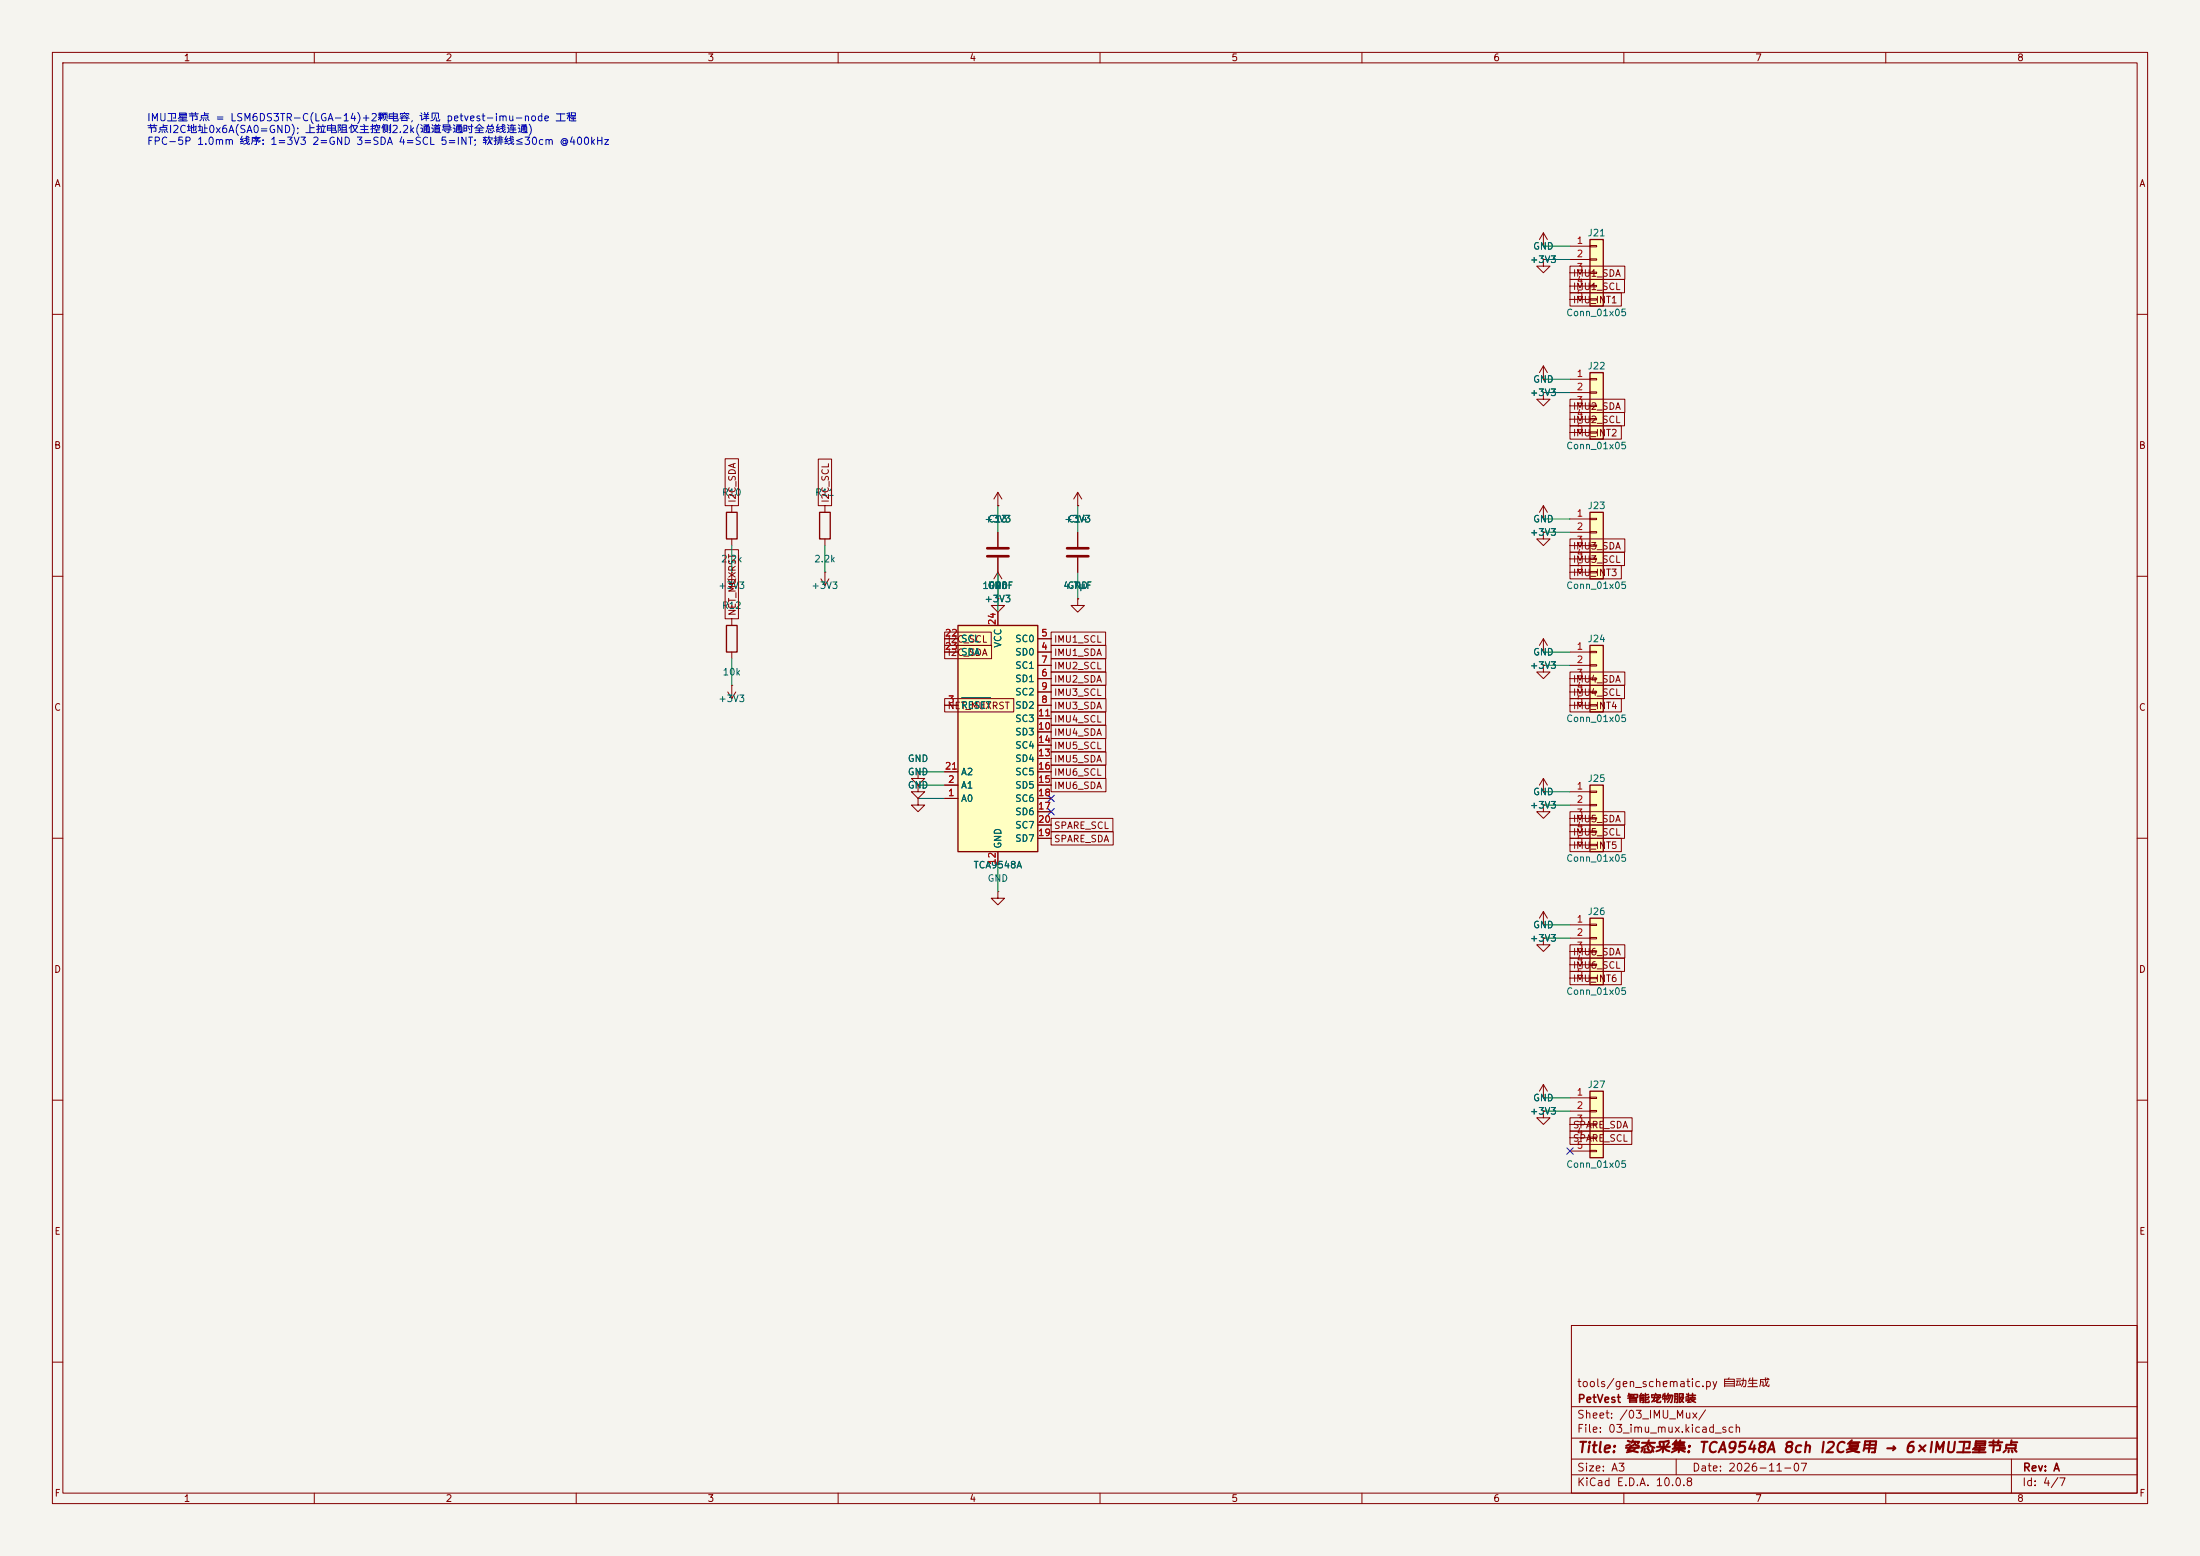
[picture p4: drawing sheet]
<svg xmlns="http://www.w3.org/2000/svg" width="420mm" height="297mm" viewBox="0 0 420 297" stroke-linecap="round" stroke-linejoin="round" font-family="sans-serif">
<path d="M0 0h420v297h-420z" fill="#f5f4ef" stroke="#f5f4ef" stroke-width=".19"/>
<g fill="none" stroke="#840000" stroke-width=".19">
<path d="M10 10h400v277h-400zM12 12h396v273h-396zM60 10v2M110 10v2M160 10v2M210 10v2M260 10v2M310 10v2M360 10v2M10 60h2M408 60h2M10 110h2"/>
<path d="M408 110h2M10 160h2M408 160h2M10 210h2M408 210h2M300 253h108v32h-108zM10 260h2M300 278.5h108M300 274.5h108M300 268.5h108M320 278.5v3M384 278.5v6.5"/>
<path d="M408 260h2M60 285v2M110 285v2M160 285v2M210 285v2M260 285v2M300 281.5h108M310 285v2M360 285v2"/>
</g>
<path d="M303.5 208.3h2.6v12.7h-2.6z" fill="#ffffc2"/>
<path d="M303.5 208.3h2.6v12.7h-2.6z" fill="none" stroke="#840000" stroke-width=".25"/>
<g fill="none" stroke="#840000" stroke-width=".19">
<path d="M138.9 132.1l.8 1.3M139.7 130.8h.1M139.7 130.8v2.6M140.5 132.1l-.8 1.3M299.7 209.6h3.8M299.7 212.1h3.8M299.7 214.6h3.8M299.7 217.2h3.8M299.7 219.7h3.8M303.5 209.4h1.3v.3h-1.3zM303.5 212h1.3v.2h-1.3zM303.5 214.5h1.3v.3h-1.3z"/>
<path d="M303.5 217h1.3v.3h-1.3zM303.5 219.6h1.3v.2h-1.3z"/>
</g>
<path d="M303.5 97.8h2.6v12.7h-2.6z" fill="#ffffc2"/>
<path d="M303.5 97.8h2.6v12.7h-2.6z" fill="none" stroke="#840000" stroke-width=".25"/>
<g fill="none" stroke="#840000" stroke-width=".19">
<path d="M299.7 99.1h3.8M303.5 98.9h1.3v.3h-1.3zM294.6 101.6v1.3h1.3l-1.3 1.2-1.2-1.2h1.2M294.6 101.6h.1M299.7 101.6h3.8M299.7 104.1h3.8M299.7 106.7h3.8M299.7 109.2h3.8M303.5 101.5h1.3v.2h-1.3zM303.5 104h1.3v.3h-1.3zM303.5 106.6h1.3v.2h-1.3zM303.5 109.1h1.3v.2h-1.3z"/>
<path d="M294.6 212.1v1.3h1.3l-1.3 1.2-1.2-1.2h1.2M294.6 212.1h.1M294.6 209.6h.1M294.6 207l-.7 1.3M294.6 207l.8 1.3M294.6 207v2.6"/>
</g>
<path d="M303.5 149.9h2.6v12.7h-2.6z" fill="#ffffc2"/>
<path d="M303.5 149.9h2.6v12.7h-2.6z" fill="none" stroke="#840000" stroke-width=".25"/>
<g fill="none" stroke="#840000" stroke-width=".19">
<path d="M294.6 151.1h.1M294.6 153.7v1.2h1.3l-1.3 1.3-1.2-1.3h1.2M294.6 153.7h.1M294.6 148.6l-.7 1.3M294.6 148.6l.8 1.3M294.6 148.6v2.5M299.7 151.1h3.8M299.7 153.7h3.8M299.7 156.2h3.8M299.7 158.8h3.8M303.5 151h1.3v.3h-1.3zM303.5 153.5h1.3v.3h-1.3z"/>
<path d="M303.5 156.1h1.3v.2h-1.3zM303.5 158.6h1.3v.3h-1.3zM299.7 161.3h3.8M303.5 161.2h1.3v.2h-1.3z"/>
</g>
<path d="M303.5 175.3h2.6v12.7h-2.6z" fill="#ffffc2"/>
<path d="M303.5 175.3h2.6v12.7h-2.6z" fill="none" stroke="#840000" stroke-width=".25"/>
<g fill="none" stroke="#840000" stroke-width=".19">
<path d="M175.3 149.9v1.2h1.2l-1.2 1.3-1.3-1.3h1.3M175.3 149.9h.1M175.3 147.3v1.3h1.2l-1.2 1.3-1.3-1.3h1.3M175.3 147.3h.1M175.3 152.4v1.3h1.2l-1.2 1.2-1.3-1.2h1.3M175.3 152.4h.1M294.6 179.1v1.2h1.3l-1.3 1.3-1.2-1.3h1.2M294.6 179.1h.1M294.6 176.5h.1M294.6 174l-.7 1.3M294.6 174l.8 1.3M294.6 174v2.5"/>
<path d="M299.7 176.5h3.8M299.7 179.1h3.8M303.5 176.4h1.3v.3h-1.3zM303.5 178.9h1.3v.3h-1.3zM299.7 181.6h3.8M299.7 184.2h3.8M299.7 186.7h3.8M303.5 181.5h1.3v.2h-1.3zM303.5 184h1.3v.3h-1.3zM303.5 186.6h1.3v.2h-1.3z"/>
</g>
<path d="M182.9 119.4h15.2v43.2h-15.2z" fill="#ffffc2"/>
<path d="M182.9 119.4h15.2v43.2h-15.2z" fill="none" stroke="#840000" stroke-width=".25"/>
<g fill="none" stroke="#840000" stroke-width=".19">
<path d="M294.6 47h.1M294.6 49.5v1.3h1.3l-1.3 1.3-1.2-1.3h1.2M294.6 49.5h.1M294.6 44.5l-.7 1.2M294.6 44.5l.8 1.2M294.6 44.5v2.5M190.5 96.5h.1M190.5 94v2.5M190.5 94l-.8 1.3M190.5 94l.8 1.3M190.5 114.3v1.3h1.3l-1.3 1.2-1.3-1.2h1.3M190.5 114.3h.1"/>
<path d="M190.5 116.8v2.6M180.3 134.6h2.6M180.3 124.5h2.6M180.3 121.9h2.6M198.1 134.6h2.6M198.1 124.5h2.6M198.1 121.9h2.6M198.1 129.5h2.6M198.1 127h2.6M198.1 132.1h2.6M198.1 139.7h2.6M198.1 137.2h2.6"/>
<path d="M180.3 152.4h2.6M180.3 149.9h2.6M180.3 147.3h2.6M198.1 152.4h2.6M198.1 149.9h2.6M198.1 144.8h2.6M198.1 142.2h2.6M198.1 147.3h2.6M198.1 154.9h2.6M198.1 157.5h2.6M190.5 162.6v2.5M198.1 160h2.6"/>
</g>
<path d="M183.6 133.2h5.5" fill="none" stroke="#006464" stroke-width=".19"/>
<path d="M303.5 45.7h2.6v12.7h-2.6z" fill="#ffffc2"/>
<path d="M303.5 45.7h2.6v12.7h-2.6z" fill="none" stroke="#840000" stroke-width=".25"/>
<g fill="none" stroke="#840000" stroke-width=".19">
<path d="M299.7 47h3.8M299.7 49.5h3.8M299.7 52.1h3.8M299.7 54.6h3.8M299.7 57.2h3.8M303.5 46.9h1.3v.2h-1.3zM303.5 49.4h1.3v.3h-1.3zM303.5 51.9h1.3v.3h-1.3zM303.5 54.5h1.3v.2h-1.3zM303.5 57h1.3v.3h-1.3zM189.7 110.5l.8-1.3 .8 1.3M190.5 111.8h.1"/>
<path d="M190.5 101.6v2.8M190.5 106.4v5.4M294.6 124.5h.1M294.6 127v1.3h1.3l-1.3 1.2-1.2-1.2h1.2M294.6 127h.1M294.6 121.9l-.7 1.3M294.6 121.9l.8 1.3M294.6 121.9v2.6"/>
</g>
<path d="M188.5 104.6h4M188.5 106.2h4" fill="none" stroke="#840000" stroke-width=".51"/>
<path d="M303.5 123.2h2.6v12.7h-2.6z" fill="#ffffc2"/>
<path d="M138.7 97.8h2v5.1h-2zM156.5 97.8h2v5.1h-2zM303.5 123.2h2.6v12.7h-2.6z" fill="none" stroke="#840000" stroke-width=".25"/>
<g fill="none" stroke="#840000" stroke-width=".19">
<path d="M294.6 74.9v1.3h1.3l-1.3 1.3-1.2-1.3h1.2M294.6 74.9h.1M294.6 72.4h.1M294.6 69.9v2.5M294.6 69.9l-.7 1.2M294.6 69.9l.8 1.2M139.7 96.5v1.3M157.5 96.5v1.3M294.6 99.1h.1M294.6 96.5l-.7 1.3M294.6 96.5l.8 1.3M294.6 96.5v2.6"/>
<path d="M139.7 102.9v1.2M156.7 110.5l.8 1.3M157.5 109.2h.1M157.5 102.9v1.2M157.5 109.2v2.6M158.2 110.5l-.7 1.3M299.7 124.5h3.8M299.7 127h3.8M299.7 129.5h3.8M299.7 132.1h3.8M299.7 134.6h3.8M303.5 124.3h1.3v.3h-1.3z"/>
<path d="M303.5 126.9h1.3v.2h-1.3zM303.5 129.4h1.3v.3h-1.3zM303.5 132h1.3v.2h-1.3zM303.5 134.5h1.3v.2h-1.3zM190.5 170.2v1.3h1.3l-1.3 1.2-1.3-1.2h1.3M190.5 170.2h.1"/>
</g>
<path d="M303.5 71.1h2.6v12.7h-2.6z" fill="#ffffc2"/>
<path d="M303.5 71.1h2.6v12.7h-2.6zM138.7 119.4h2v5.1h-2z" fill="none" stroke="#840000" stroke-width=".25"/>
<g fill="none" stroke="#840000" stroke-width=".19">
<path d="M294.6 47h.1M294.6 49.5h.1M299.7 55.9h9.8v2.5h-9.8zM299.7 53.3h10.4v2.6h-10.4zM299.7 50.8h10.5v2.5h-10.5zM294.6 74.9h.1M294.6 72.4h.1M299.7 78.7h10.4v2.6h-10.4zM299.7 76.2h10.5v2.5h-10.5zM299.7 72.4h3.8M299.7 74.9h3.8M299.7 77.5h3.8"/>
<path d="M303.5 72.3h1.3v.2h-1.3zM303.5 74.8h1.3v.3h-1.3zM303.5 77.3h1.3v.3h-1.3zM303.5 79.9h1.3v.2h-1.3zM138.4 87.6h2.6v8.9h-2.6zM156.2 87.6h2.6v8.9h-2.6zM190.5 96.5h.1M205.7 96.5h.1M205.7 94v2.5M205.7 94l-.7 1.3M205.7 94l.8 1.3M294.6 99.1h.1"/>
<path d="M299.7 81.3h9.8v2.5h-9.8zM299.7 80h3.8M299.7 82.6h3.8M303.5 82.4h1.3v.3h-1.3zM138.4 104.9h2.6v13.2h-2.6zM138.9 110.5l.8 1.3M139.7 109.2h.1M139.7 109.2v2.6M139.7 118.1v1.3M140.5 110.5l-.8 1.3M190.5 111.8h.1M190.5 114.3h.1"/>
<path d="M190.5 101.6v2.8M190.5 106.4v2.8M190.5 116.8v2.6M205.7 114.3v1.3h1.3l-1.3 1.2-1.2-1.2h1.2M205.7 114.3h.1M205.7 101.6v2.8M205.7 106.4v2.8M294.6 101.6h.1M299.7 102.9h10.5v2.5h-10.5zM299.7 105.4h10.4v2.6h-10.4zM299.7 107.9h9.8v2.6h-9.8zM139.7 124.5v1.2"/>
<path d="M180.3 123.2h9v2.5h-9zM180.3 120.6h8.9v2.6h-8.9zM180.3 133.3h13.2v2.6h-13.2zM180.3 134.6h2.6M180.3 124.5h2.6M180.3 121.9h2.6M198.1 134.6h2.6M198.1 124.5h2.6M198.1 121.9h2.6M198.1 129.5h2.6M198.1 127h2.6M198.1 132.1h2.6"/>
<path d="M198.1 139.7h2.6M198.1 137.2h2.6M200.7 128.3h10.4v2.5h-10.4zM200.7 138.4h10.4v2.6h-10.4zM200.7 123.2h10.4v2.5h-10.4zM200.7 120.6h10.4v2.6h-10.4zM200.7 125.7h10.4v2.6h-10.4zM200.7 133.3h10.4v2.6h-10.4zM200.7 130.8h10.4v2.6h-10.4zM200.7 135.9h10.4v2.5h-10.4zM294.6 124.5h.1M294.6 127h.1"/>
<path d="M299.7 133.3h9.8v2.6h-9.8zM299.7 130.8h10.4v2.6h-10.4zM299.7 128.3h10.5v2.5h-10.5zM175.3 152.4h.1M175.3 147.3h.1M175.3 149.9h.1M180.3 152.4h2.6M180.3 149.9h2.6M180.3 147.3h2.6M198.1 152.4h2.6M198.1 149.9h2.6M198.1 144.8h2.6"/>
<path d="M198.1 142.2h2.6M198.1 147.3h2.6M198.1 154.9h2.6M198.1 157.5h2.6M200.7 156.2h11.8v2.6h-11.8zM200.7 143.5h10.4v2.6h-10.4zM200.7 141h10.4v2.5h-10.4zM200.7 148.6h10.4v2.5h-10.4zM200.7 146h10.4v2.6h-10.4zM200.7 158.7h11.8v2.6h-11.8zM294.6 153.7h.1M294.6 151.1h.1"/>
<path d="M299.7 157.5h10.4v2.5h-10.4zM299.7 154.9h10.5v2.6h-10.5zM190.5 162.6v2.5M198.1 160h2.6M294.6 176.5h.1M294.6 179.1h.1M299.7 160h9.8v2.6h-9.8zM299.7 185.4h9.8v2.6h-9.8zM299.7 182.9h10.4v2.5h-10.4zM299.7 180.3h10.5v2.6h-10.5zM294.6 209.6h.1M294.6 212.1h.1"/>
<path d="M299.7 215.9h11.8v2.5h-11.8zM299.7 213.4h11.9v2.5h-11.9z"/>
</g>
<path d="M203.7 104.6h4.1M203.7 106.2h4.1" fill="none" stroke="#840000" stroke-width=".51"/>
<g fill="none" stroke="#009600" stroke-width=".19">
<path d="M294.6 47h5.1M294.6 49.5h5.1M294.6 72.4h5.1M294.6 74.9h5.1M190.5 96.5v5.1M205.7 96.5v5.1M294.6 99.1h5.1M139.7 104.1v5.1M157.5 104.1v5.1M190.5 109.2v7.6M205.7 109.2v5.1M294.6 101.6h5.1"/>
<path d="M139.7 125.7v5.1M294.6 127h5.1M294.6 124.5h5.1M175.3 149.9h5M175.3 147.3h5M175.3 152.4h5M294.6 151.1h5.1M294.6 153.7h5.1M190.5 165.1v5.1M294.6 176.5h5.1M294.6 179.1h5.1M294.6 209.6h5.1"/>
<path d="M294.6 212.1h5.1"/>
</g>
<path d="M200.1 154.3l1.2 1.2M200.1 151.8l1.2 1.2M201.3 154.3l-1.2 1.2M201.3 151.8l-1.2 1.2M299.1 219.1l1.2 1.2M300.3 219.1l-1.2 1.2" fill="none" stroke="#000084" stroke-width=".19"/>
<path d="M183.6 133.2h5.5" fill="none" stroke="#006464" stroke-width=".19"/>
<text font-size="2" fill="#840000" x="301" y="277.8">Title: 姿态采集: TCA9548A 8ch I2C复用 → 6×IMU卫星节点</text>
<g font-size="1.5" fill="#840000">
<text x="300.9" y="265.1">tools/gen_schematic.py 自动生成</text>
<text x="301" y="268.1">PetVest 智能宠物服装</text>
<text x="300.9" y="273.8">File: 03_imu_mux.kicad_sch</text>
<text x="300.9" y="271.1">Sheet: /03_IMU_Mux/</text>
<text x="300.9" y="281.2">Size: A3</text>
<text x="322.9" y="281.2">Date: 2026-11-07</text>
<text x="386" y="281.2">Rev: A</text>
<text x="300.9" y="284">KiCad E.D.A. 10.0.8</text>
<text x="385.9" y="284">Id: 4/7</text>
</g>
<g font-size="1.4" fill="#0000c2">
<text x="28" y="23.5">IMU卫星节点 = LSM6DS3TR-C(LGA-14)+2颗电容, 详见 petvest-imu-node 工程</text>
<text x="28" y="25.7">节点I2C地址0x6A(SA0=GND); 上拉电阻仅主控侧2.2k(通道导通时全总线连通)</text>
<text x="28" y="28">FPC-5P 1.0mm 线序: 1=3V3 2=GND 3=SDA 4=SCL 5=INT; 软排线≤30cm @400kHz</text>
</g>
<g font-size="1.3" fill="#840000">
<text x="35" y="12">1</text>
<text x="85" y="12">2</text>
<text x="135" y="12">3</text>
<text x="185" y="12">4</text>
<text x="235" y="12">5</text>
<text x="285" y="12">6</text>
<text x="335" y="12">7</text>
<text x="385" y="12">8</text>
<text x="10.3" y="36">A</text>
<text x="408.3" y="36">A</text>
<text x="300.2" y="53.1">IMU1_SDA</text>
<text x="300.2" y="58.2">IMU_INT1</text>
<text x="300.2" y="55.7">IMU1_SCL</text>
<text x="300.2" y="83.6">IMU_INT2</text>
<text x="300.2" y="81.1">IMU2_SCL</text>
<text x="300.2" y="78.5">IMU2_SDA</text>
<text x="10.2" y="86">B</text>
<text x="408.2" y="86">B</text>
<text x="140.8" y="96.1" transform="rotate(-90 140.8 96.1)">I2C_SDA</text>
<text x="158.5" y="96.1" transform="rotate(-90 158.5 96.1)">I2C_SCL</text>
<text x="300.2" y="105.2">IMU3_SDA</text>
<text x="300.2" y="107.7">IMU3_SCL</text>
<text x="300.2" y="110.3">IMU_INT3</text>
<text x="140.8" y="117.7" transform="rotate(-90 140.8 117.7)">NET_MUXRST</text>
<text x="180.8" y="125.5">I2C_SDA</text>
<text x="180.8" y="123">I2C_SCL</text>
<text x="201.1" y="125.5">IMU1_SDA</text>
<text x="201.1" y="123">IMU1_SCL</text>
<text x="201.1" y="130.6">IMU2_SDA</text>
<text x="201.1" y="128.1">IMU2_SCL</text>
<text x="300.2" y="130.6">IMU4_SDA</text>
<text x="10.2" y="136">C</text>
<text x="180.8" y="135.7">NET_MUXRST SD2</text>
<text x="201.1" y="135.7">IMU3_SDA</text>
<text x="201.1" y="133.1">IMU3_SCL</text>
<text x="300.2" y="135.7">IMU_INT4</text>
<text x="300.2" y="133.1">IMU4_SCL</text>
<text x="408.2" y="136">C</text>
<text x="201.1" y="140.8">IMU4_SDA</text>
<text x="201.1" y="143.3">IMU5_SCL</text>
<text x="201.1" y="138.2">IMU4_SCL</text>
<text x="201.1" y="145.8">IMU5_SDA</text>
<text x="201.1" y="148.4">IMU6_SCL</text>
<text x="201.1" y="150.9">IMU6_SDA</text>
<text x="201.1" y="158.5">SPARE_SCL</text>
<text x="201.1" y="161.1">SPARE_SDA</text>
<text x="300.2" y="159.8">IMU5_SCL</text>
<text x="300.2" y="157.3">IMU5_SDA</text>
<text x="300.2" y="162.3">IMU_INT5</text>
<text x="10.2" y="186">D</text>
<text x="300.2" y="185.2">IMU6_SCL</text>
<text x="300.2" y="182.7">IMU6_SDA</text>
<text x="408.2" y="186">D</text>
<text x="300.2" y="187.7">IMU_INT6</text>
<text x="300.2" y="215.7">SPARE_SDA</text>
<text x="300.2" y="218.2">SPARE_SCL</text>
<text x="10.3" y="236">E</text>
<text x="408.3" y="236">E</text>
<text x="10.3" y="286">F</text>
<text x="35" y="287">1</text>
<text x="85" y="287">2</text>
<text x="135" y="287">3</text>
<text x="185" y="287">4</text>
<text x="235" y="287">5</text>
<text x="285" y="287">6</text>
<text x="335" y="287">7</text>
<text x="385" y="287">8</text>
<text x="408.3" y="286">F</text>
</g>
<g font-size="1.3" fill="#006464">
<text x="292.6" y="48">GND</text>
<text x="303" y="45.4">J21</text>
<text x="292" y="50.5">+3V3</text>
<text x="298.9" y="60.7">Conn_01x05</text>
<text x="303" y="70.8">J22</text>
<text x="292" y="75.9">+3V3</text>
<text x="292.6" y="73.4">GND</text>
<text x="298.9" y="86.1">Conn_01x05</text>
<text x="137.7" y="94.9">R10</text>
<text x="155.5" y="94.9">R11</text>
<text x="187.8" y="100">+3V3</text>
<text x="188.5" y="100">C13</text>
<text x="203.1" y="100">+3V3</text>
<text x="203.8" y="100">C14</text>
<text x="292.6" y="100">GND</text>
<text x="303" y="97.5">J23</text>
<text x="137.5" y="107.6">2.2k</text>
<text x="155.3" y="107.6">2.2k</text>
<text x="292" y="102.6">+3V3</text>
<text x="137" y="112.7">+3V3</text>
<text x="154.8" y="112.7">+3V3</text>
<text x="187.4" y="112.7">100nF</text>
<text x="188.4" y="112.7">GND</text>
<text x="188.5" y="112.7">U20</text>
<text x="202.9" y="112.7">4.7µF</text>
<text x="203.7" y="112.7">GND</text>
<text x="298.9" y="112.7">Conn_01x05</text>
<text x="137.7" y="116.5">R12</text>
<text x="187.8" y="115.3">+3V3</text>
<text x="183.4" y="122.9">SCL</text>
<text x="183.4" y="125.4">SDA</text>
<text x="191.5" y="123.7" transform="rotate(-90 191.5 123.7)">VCC</text>
<text x="193.7" y="125.4">SD0</text>
<text x="193.7" y="122.9">SC0</text>
<text x="292.6" y="125.4">GND</text>
<text x="303" y="122.9">J24</text>
<text x="137.8" y="129.2">10k</text>
<text x="193.7" y="130.5">SD1</text>
<text x="193.7" y="128">SC1</text>
<text x="292" y="128">+3V3</text>
<text x="137" y="134.3">+3V3</text>
<text x="183.4" y="135.6">RESET</text>
<text x="193.7" y="133">SC2</text>
<text x="193.7" y="135.6">SD2</text>
<text x="193.7" y="140.7">SD3</text>
<text x="193.7" y="138.1">SC3</text>
<text x="193.7" y="143.2">SC4</text>
<text x="298.9" y="138.1">Conn_01x05</text>
<text x="173.2" y="148.3">GND</text>
<text x="173.2" y="145.7">GND</text>
<text x="183.4" y="148.3">A2</text>
<text x="193.7" y="145.7">SD4</text>
<text x="193.7" y="148.3">SC5</text>
<text x="303" y="149.6">J25</text>
<text x="173.2" y="150.8">GND</text>
<text x="183.4" y="153.4">A0</text>
<text x="183.4" y="150.8">A1</text>
<text x="193.7" y="150.8">SD5</text>
<text x="193.7" y="155.9">SD6</text>
<text x="193.7" y="153.4">SC6</text>
<text x="292" y="154.6">+3V3</text>
<text x="292.6" y="152.1">GND</text>
<text x="193.7" y="161">SD7</text>
<text x="193.7" y="158.4">SC7</text>
<text x="185.7" y="166.1">TCA9548A</text>
<text x="191.5" y="162.1" transform="rotate(-90 191.5 162.1)">GND</text>
<text x="298.9" y="164.8">Conn_01x05</text>
<text x="188.4" y="168.6">GND</text>
<text x="292.6" y="177.5">GND</text>
<text x="303" y="175">J26</text>
<text x="292" y="180">+3V3</text>
<text x="298.9" y="190.2">Conn_01x05</text>
<text x="303" y="208">J27</text>
<text x="292" y="213.1">+3V3</text>
<text x="292.6" y="210.5">GND</text>
<text x="298.9" y="223.2">Conn_01x05</text>
</g>
<g font-size="1.3" fill="#a90000">
<text x="300.9" y="46.9">1</text>
<text x="300.9" y="49.4">2</text>
<text x="300.9" y="51.9">3</text>
<text x="300.9" y="54.5">4</text>
<text x="300.9" y="57">5</text>
<text x="300.9" y="72.3">1</text>
<text x="300.9" y="74.8">2</text>
<text x="300.9" y="77.3">3</text>
<text x="300.9" y="79.9">4</text>
<text x="300.9" y="82.4">5</text>
<text x="300.9" y="98.9">1</text>
<text x="300.9" y="101.5">2</text>
<text x="300.9" y="104">3</text>
<text x="300.9" y="106.5">4</text>
<text x="300.9" y="109.1">5</text>
<text x="190.4" y="119.4" transform="rotate(-90 190.4 119.4)">24</text>
<text x="180.3" y="121.8">22</text>
<text x="180.3" y="124.3">23</text>
<text x="198.7" y="124.3">4</text>
<text x="198.7" y="121.8">5</text>
<text x="300.9" y="124.3">1</text>
<text x="198.7" y="129.4">6</text>
<text x="198.7" y="126.9">7</text>
<text x="198.7" y="131.9">9</text>
<text x="300.9" y="126.9">2</text>
<text x="300.9" y="129.4">3</text>
<text x="300.9" y="131.9">4</text>
<text x="180.9" y="134.5">3</text>
<text x="198.1" y="137">11</text>
<text x="198.7" y="134.5">8</text>
<text x="300.9" y="134.5">5</text>
<text x="198.1" y="139.6">10</text>
<text x="198.1" y="142.1">14</text>
<text x="180.3" y="147.2">21</text>
<text x="180.9" y="149.7">2</text>
<text x="198.1" y="144.6">13</text>
<text x="198.1" y="149.7">15</text>
<text x="198.1" y="147.2">16</text>
<text x="180.9" y="152.3">1</text>
<text x="198.1" y="154.8">17</text>
<text x="198.1" y="152.3">18</text>
<text x="300.9" y="151">1</text>
<text x="300.9" y="153.5">2</text>
<text x="198.1" y="159.9">19</text>
<text x="198.1" y="157.3">20</text>
<text x="300.9" y="156.1">3</text>
<text x="300.9" y="158.6">4</text>
<text x="300.9" y="161.2">5</text>
<text x="190.4" y="165.2" transform="rotate(-90 190.4 165.2)">12</text>
<text x="300.9" y="176.4">1</text>
<text x="300.9" y="178.9">2</text>
<text x="300.9" y="181.5">3</text>
<text x="300.9" y="184">4</text>
<text x="300.9" y="186.6">5</text>
<text x="300.9" y="209.4">1</text>
<text x="300.9" y="212">2</text>
<text x="300.9" y="214.5">3</text>
<text x="300.9" y="217">4</text>
<text x="300.9" y="219.6">5</text>
</g>
</svg>
